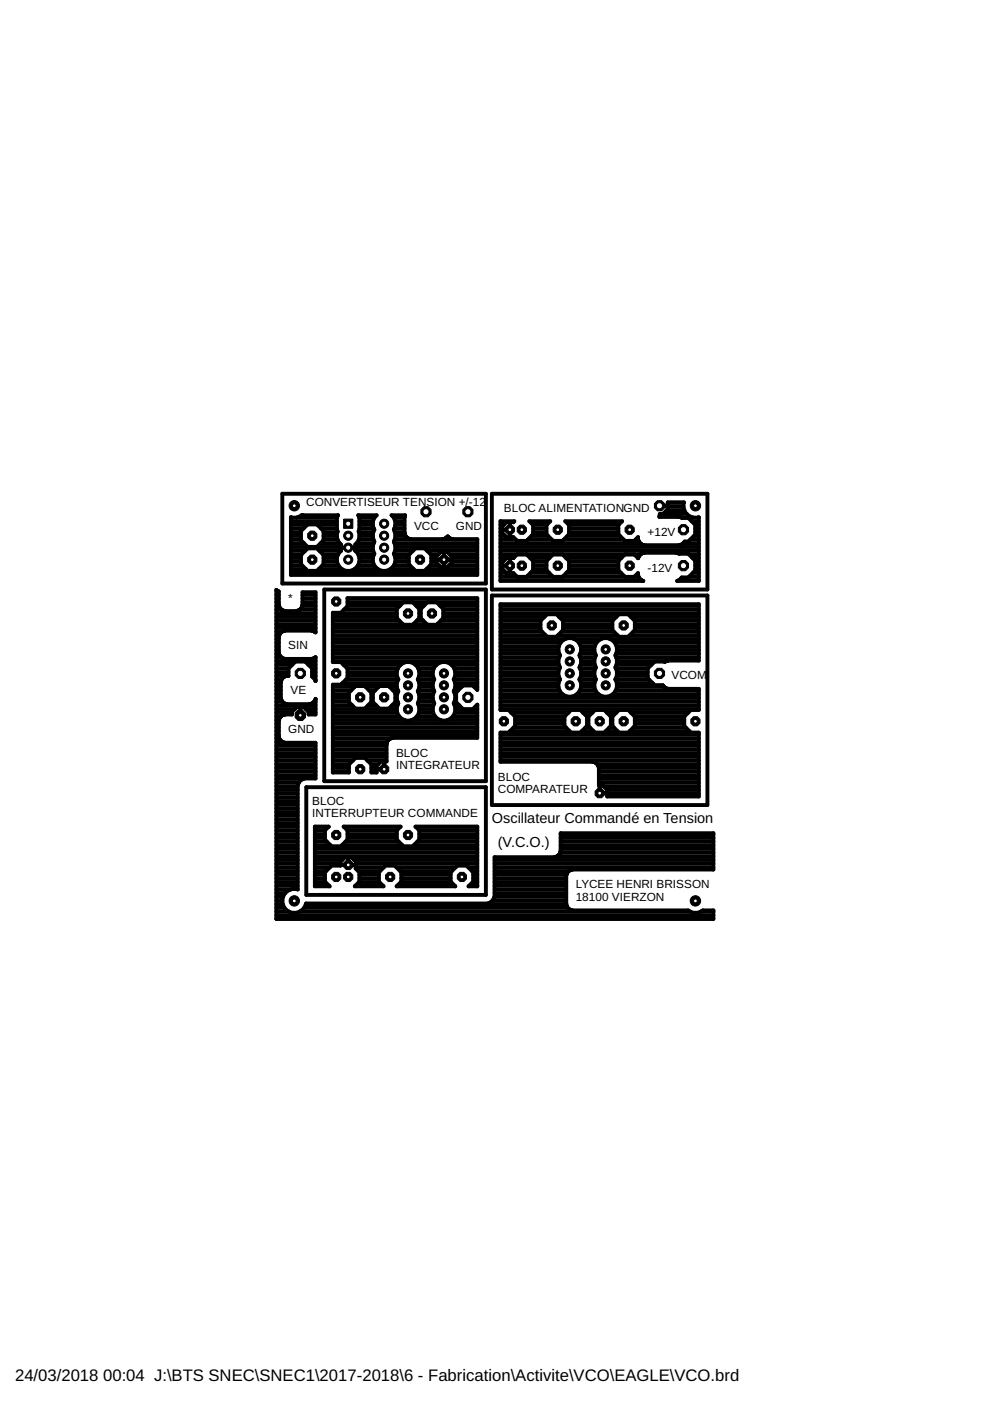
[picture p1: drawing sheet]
<svg xmlns="http://www.w3.org/2000/svg" width="210mm" height="297mm" viewBox="0 0 210 297" stroke-linecap="round" stroke-linejoin="round" font-family="sans-serif">
<g fill="none" stroke="#000" stroke-width=".83">
<path d="M59.9 104.7h43.1v19h-43.1zM61.7 116h10.5M61.7 110.5h9.7M61.7 117.5h2.2M61.7 118.3h2.1M61.7 119.9h2.4M61.7 119.1h2.1M61.7 116.8h3M61.7 115.2h2.8M61.7 114.4h2.1M61.7 113.6h2.1M61.7 112.8h2.1"/>
<path d="M61.7 112.1h2.6M61.7 111.3h3.4M61.7 109.7h.1M63 109.7h8.5M65.2 116l-1.4-1.4v-2l1.4-1.4h2l1.4 1.4v2l-1.4 1.4M67.3 111.3h4.1M67.7 116.8h4.6M68 115.2h4.1M68.1 112.1h3.3M68.4 119.9h3.4M68.5 117.5h3.2M68.6 118.3h2.8"/>
<path d="M68.6 119.1h2.8M68.6 114.4h3M68.6 113.6h2.8M68.6 112.8h2.9M71.4 119.1a2.43 2.43 0 0 0 2.4 2 2.43 2.43 0 0 0 2.4-2M71.6 109.3l-.2 .5v2.5l.2 .4a2.27 2.27 0 0 0 .7 2.8l-.1 .5 .1 .8M71.7 109.2h-7.7a2.29 2.29 0 0 1-2.3 .5v12.2h39.5v-7.6h-5.2l-.9-.4a.28 .28 0 0 0-.3-.1 .28 .28 0 0 0-.2 .3l-.8 .2h-6.7l-.5-.1-.6-.6M71.7 109.2l-.1 .1M72.2 116.1h3.2M72.3 116.8l-.5 .5-.4 .9v.9M73.8 116.1h.1M75.3 116.8l.1-.6-.1-.7a2.27 2.27 0 0 0 .7-2.8l.2-.4v-2.5l-.2-.6h3.9a2.33 2.33 0 0 0-.5 3.1l-.3 .8v.9l.3 .9-.3 .7v1l.3 .8-.3 .8v.9"/>
<path d="M75.3 116.8l.5 .5 .4 .9v.9M75.3 116.8h3.8M75.4 116h3.7M75.6 115.2h3.6M75.9 119.9h3.5M75.9 117.5h3.4M76.1 114.4h3.1M76.1 112.8h3.1M76.2 109.7h3.2M76.2 110.5h2.9M76.2 118.3h2.9M76.2 119.1h2.9"/>
<path d="M76.2 113.6h2.9M76.2 112.1h3.1M76.2 111.3h2.9M79.1 119.1a2.43 2.43 0 0 0 2.3 2 2.43 2.43 0 0 0 2.4-2M83.5 109.7h2.3M83.5 119.9h3.4M83.6 117.5h3.2M83.6 112.1h2.2M83.6 115.2h17.6M83.7 114.4h17.5M83.7 112.8h2.1M83.8 116.8h3.8"/>
<path d="M83.8 110.5h2M83.8 116h17.4M83.8 118.3h2.9M83.8 119.1h2.9M83.8 113.6h2.2M83.8 111.3h2M86 113.6l-.2-.7 .1-3.7h-2.9a2.33 2.33 0 0 1 .5 3.1l.3 .8v.9l-.3 .9 .3 .7v1l-.3 .8 .3 .8v.9M90.5 116.8h10.7M91.2 119.9h1.8M91.3 117.5h1.7M91.4 118.3h1.1M91.4 119.1h1.1"/>
<path d="M92.5 118.7h3.3M94.1 117v3.3M94.1 117.5h.1M94.1 118.3h.1M94.1 119.9h.1M94.1 119.1h.1M95.2 119.9h6M95.3 117.5h5.9M95.8 118.3h5.4M95.8 119.1h5.4M104.3 104.7h45.7v20.3h-45.7zM106.1 116h42.1"/>
<path d="M106.1 117.5h29.7M106.1 118.3h2.8M106.1 119.9h.4M106.1 119.1h.5M106.1 116.8h42.1M106.1 115.2h29.6M106.1 114.4h3.3M106.1 113.6h1M106.1 112.8h.4M106.1 112.1h.4M106.1 111.3h.7M106.5 112.3h1.6"/>
<path d="M106.5 119.9h1.6M108.1 110.7v3.2M108.1 118.3v3.2M108.1 119.9h.1M108.1 119.1h.1M108.1 113.6h.1M108.1 112.8h.1M108.1 112.1h.1M108.1 111.3h.1M109.6 117.5l-.8 .8M111.6 117.5l1.4 1.4v2l-1.4 1.4h-2l-.8-.8h-1.4l-.9-.9v-1.3l.9-1M111.9 114.4h5.1"/>
<path d="M112.4 118.3h4.1M112.7 113.6h3.5M113 111.3h2.9M113 119.9h2.9M113 119.1h2.9M113 112.8h2.9M113 112.1h2.9M117.3 117.5l-1.4 1.4v2l1.4 1.4h2l1.3-1.4v-2l-1.3-1.4M119.5 114.4h12.7M120 118.3h11.7M120.3 113.6h11.1M120.6 111.3h10.5"/>
<path d="M120.6 119.9h10.5M120.6 119.1h10.5M120.6 112.8h10.5M120.6 112.1h10.5M132.5 117.5l-1.4 1.4v2l1.4 1.4h2l.8-.8 .1 .9 .6 .6M134.8 114.4h.5M135.3 118.3h.1M135.8 117.5l.9-.3h6.6l.7 .2h1.9l1.5 1.5v2l-1.5 1.5h-1.4l-.5 .6M135.8 117.5l-.5 .9-.8-.9M139.9 107.2v.1M139.9 107.2h1.7M140.6 108.9h5"/>
<path d="M141.4 108.2h3.7M141.6 107.4h3.3M141.6 106.6h3.4M144.5 109.7h2.4M144.9 115.2h3.3M146 117.5h2.2M146.3 114.4h1.9M146.6 110.5h1.6M146.8 118.3h1.4M147.1 113.6h1.1M147.4 111.3l-1.5-1.5h-1.2l-.6-.2h-4.3l.1-.6h.6l1.1-1.1v-1.4h3.4a2.51 2.51 0 0 0 3.2 3.2v13.5h-4.6l.4-.2M147.4 111.3v2l-1.5 1.5h-.7l-.7 .6-.5 .2h-7.3l-.6-.2-.5-.3-.3-.6v-.6l-.8 .8h-2l-1.4-1.4v-2l.8-.8h-12.1l.8 .8v2l-1.3 1.4h-2l-1.4-1.4v-2l.8-.8h-4.5l.8 .8v2l-1.4 1.4h-2l-.8-.8h-1.4l-.9-.9v-1.4l.9-.9h1.4l.3-.2h-3v12.7h30.3"/>
<path d="M147.4 119.9h.8M147.4 119.1h.8M147.4 112.8h.8M147.4 112.1h.8M147.4 111.3h.8M148 109.7h.2M58.6 127.7h.5M58.6 139.4h1M58.6 138.6h.6M58.6 137.8h.5M58.6 137.1h.5M58.6 136.3h.5"/>
<path d="M58.6 135.5h.5M58.6 134.7h.6M58.6 133.9h1.2M58.6 133.1h8.3M58.6 132.4h8.3M58.6 131.6h8.3M58.6 130.8h8.3M58.6 130h8.3M58.6 129.2h1M58.6 128.5h.6M58.6 126.9h.5M58.6 126.1h.5"/>
<path d="M58.6 125.3h.4M59.2 134.7l.1-.2a1.43 1.43 0 0 1 1.1-.8h5.7l.8 .4v-8.5h-2.8v2.7l-.4 .9-.9 .4h-2.3a1.47 1.47 0 0 1-1.4-1.3v-2.9l-.5-.3v69.7h92.7v-1.8h-2.3a2.44 2.44 0 0 1-3.1 0h-24.6l-.6-.2-.3-.3M59.2 134.7l-.1 3.7a1.44 1.44 0 0 0 1.3 1.3h5.7l.7-.3M61.7 121.4h39.5M61.7 120.6h3.1M63.6 129.2h3.3M64.1 128.5h2.8M64.1 127.7h2.8M64.1 126.9h2.8M64.1 126.1h2.8M66.7 133.9h.2M66.8 139.4l.1 5"/>
<path d="M66.9 139.4h.1M67.6 120.6h4.9M68.7 125h34.3v40.6h-34.3zM70.6 139.4h30.6M70.6 138.6h30.6M70.6 137.8h30.6M70.6 137.1h30.6M70.6 136.3h30.6M70.6 135.5h30.6M70.6 134.7h30.6M70.6 133.9h30.6M70.6 133.1h30.6"/>
<path d="M70.6 132.4h14.8M70.6 131.6h14M70.6 130.8h13.5M70.6 130h13.5M73 129.2h11.1M73.7 127.7h27.5M73.7 128.5h11.1M73.7 126.9h27.5M75.2 120.6h4.9M82.8 120.6h4.9M85.5 127.7l-1.4 1.4v2l1.4 1.4h2l1.4-1.4v-2l-1.4-1.4M87.6 132.4h2.9"/>
<path d="M88.3 128.5h1.5M88.4 131.6h1.3M88.9 130.8h.3M88.9 130h.3M88.9 129.2h.3M90.4 120.6h10.8M90.6 127.7l-1.4 1.4v2l1.4 1.4h2l1.4-1.4v-2l-1.4-1.4M92.7 132.4h8.5M93.3 128.5h7.9M93.5 131.6h7.7M94 130.8h7.2M94 130h7.2"/>
<path d="M94 129.2h7.2M104.3 126.3h45.7v44.4h-45.7zM106.1 139.4h12.5M106.1 138.6h12.5M106.1 137.8h12.3M106.1 137.1h12.4M106.1 136.3h12.8M106.1 135.5h13.8M106.1 134.7h9.6M106.1 133.9h8.8M106.1 133.1h8.5M106.1 132.4h8.5"/>
<path d="M106.1 131.6h8.5M106.1 130.8h9.3M106.1 130h42.1M106.1 129.2h42.1M106.1 128.5h42.1M106.1 123h29.9M106.1 122.2h3.5M106.1 121.4h1.2M106.1 120.6h.4M108.1 121.4h.1M108.1 120.6h.1M111.7 122.2h5.5"/>
<path d="M112.5 121.4h3.9M113 120.6h2.9M118.3 134.7h12.6M118.6 130.8h12.1M119.1 133.9h11.1M119.3 131.6h10.6M119.3 122.2h13.1M119.4 133.1h10.4M119.4 132.4h10.4M120.1 121.4h11.5M120.6 120.6h10.5M121.7 135.5h5.8"/>
<path d="M122.7 136.3h3.8M123 138.6h3.2M123 139.4h3.2M123.1 137.1h3M123.2 137.8h2.8M129.3 135.5h18.9M130.4 136.3h17.8M130.6 138.6h17.6M130.6 139.4h17.6M130.7 137.1h17.5M130.8 137.8h17.4M133.5 134.7h14.7"/>
<path d="M133.8 130.8h14.4M134.3 133.9h13.9M134.6 131.6h13.6M134.6 122.2h.7M134.6 133.1h13.6M134.6 132.4h13.6M136 123l.4 .2M144 123h4.2M146.2 122.2h2M146.9 121.4h1.3M147.4 120.6h.8M58.6 150.3h3.9"/>
<path d="M58.6 159.7h8.3M58.6 158.9h8.3M58.6 158.1h8.3M58.6 157.4h1.3M58.6 156.6h.6M58.6 155.8h.5M58.6 155h.5M58.6 154.2h.5M58.6 153.4h.5M58.6 152.7h.5M58.6 151.9h.9M58.6 151.1h3.3"/>
<path d="M58.6 149.5h8.3M58.6 148.8h1.2M58.6 148h.9M58.6 147.2h.9M58.6 146.4h.9M58.6 145.6h.9M58.6 144.8h.9M58.6 144.1h1.1M58.6 142.5h2.6M58.6 141.7h2.6M58.6 140.9h3.4M58.6 140.2h8.3"/>
<path d="M59.5 148l.3 .8M60.8 143.3l-.7 .3-.5 .7-.1 3.7M61.2 141.7l1.4-1.4h2.1l1.5 1.4M61.2 141.7v1.6h-2.6M63.7 149.9v1.6M63.7 150.3h.1M63.7 151.1h.1M64.8 150.3h2.1M65.4 140.9h1.5M65.4 151.1h1.5M66.2 141.7v1.7l.4 .3 .3 .7M66.2 143.3h.7"/>
<path d="M66.2 142.5h.7M66.2 141.7h.7M66.6 148.8h.3M66.8 144.1h.1M66.9 148.2v3.3h-1.5v-.6l-1-1h-1.5l-1 1v.6h-1.5a1.44 1.44 0 0 0-1.3 1.3v3.5a1.42 1.42 0 0 0 1.3 1.2h6.5v7.6h-2.3l-.7 .2-.5 .6-.3 .6v22.1M66.9 148.2a1.43 1.43 0 0 1-1.2 1.1h-4.9l-.6-.2-.4-.3M70.6 150.3h13.5M70.6 159.7h11.4M70.6 158.9h11.4M70.6 158.1h11.4M70.6 157.4h11.5M70.6 156.6h12.2"/>
<path d="M70.6 155.8h30.6M70.6 155h30.6M70.6 154.2h30.6M70.6 153.4h30.6M70.6 152.7h15.2M70.6 151.9h14M70.6 151.1h13.6M70.6 149.5h4.1M70.6 148.8h3.4M70.6 148h3.4M70.6 147.2h3.4M70.6 146.4h3.8"/>
<path d="M70.6 145.6h4.6M70.6 140.2h30.6M72.6 144.8h11.5M72.8 140.9h12.2M73.4 144.1h11.1M73.6 141.7h10.8M73.7 143.3h10.5M73.7 142.5h10.4M77.5 145.6h2.8M78 149.5h1.8M78.3 146.4h1.2M78.7 148.8h.4"/>
<path d="M78.7 148h.4M78.7 147.2h.4M82.6 145.6h1.5M83.1 149.5h1.2M83.4 146.4h1M83.8 148.8h.5M83.8 148h.3M83.8 147.2h.4M84.1 144.8l.4-.8a2.43 2.43 0 0 1 2-3.7 2.43 2.43 0 0 1 2.1 3.7l.3 .8M84.1 144.8v1l.4 .8-.4 .8v.9l.4 .8a2.43 2.43 0 0 0 2 3.7 2.43 2.43 0 0 0 2.1-3.7l.3-.8v-.9l-.3-.8 .3-.8v-1M87.3 152.7h6.1M88.1 140.9h4.5"/>
<path d="M88.4 151.9h3.8M88.6 144.1h3.5M88.6 146.4h3.4M88.7 141.7h3.3M88.7 148.8h3.2M88.8 149.5h3.1M88.8 151.1h3M88.8 147.2h3M88.9 143.3h2.9M88.9 150.3h2.9M88.9 148h2.9M88.9 145.6h2.9"/>
<path d="M88.9 144.8h2.9M88.9 142.5h2.9M91.8 144.8l.3-.8a2.43 2.43 0 0 1 2-3.7 2.43 2.43 0 0 1 2.1 3.7l.3 .8M91.8 144.8v1l.3 .8-.3 .8v.9l.3 .8a2.43 2.43 0 0 0 2 3.7 2.43 2.43 0 0 0 2.1-3.7l.3-.8v-.9l-.3-.8 .3-.8v-1M94.9 152.7h6.3M95.7 140.9h5.5M96 151.9h5.2M96.2 144.1h5M96.3 146.4h.8M96.3 141.7h4.9M96.4 148.8h.3M96.4 149.5h1"/>
<path d="M96.4 151.1h4.8M96.5 147.2h.2M96.5 143.3h4.7M96.5 150.3h4.7M96.5 148h.2M96.5 145.6h1.4M96.5 144.8h4.7M96.5 142.5h4.7M98.2 150.3l-1.5-1.4v-2.1l1.5-1.4h2l1 .9v-19.5h-27.5v1.7l-1.4 1.4h-1.7v10.5h1.7l1.4 1.4v2l-1.4 1.4h-1.7v18.6h3.4v-1.7l1.4-1.4h1.9l1.4 1.4v1.7h1.2l-.1-1.4 1-.9h1.2v-3.7a1.45 1.45 0 0 1 1.2-1.4h18v-7l-1 .9M100.5 145.6h.7M101.1 149.5h.1M106.1 143.3h12.3"/>
<path d="M106.1 150.3h42.1M106.1 159.7h42.1M106.1 158.9h42.1M106.1 158.1h42.1M106.1 157.4h42.1M106.1 156.6h42.1M106.1 155.8h42.1M106.1 149.5h42.1M106.1 148.8h42.1M106.1 148h42.1M106.1 147.2h13.2M106.1 146.4h12.6"/>
<path d="M106.1 145.6h12.3M106.1 144.8h12.3M106.1 144.1h12.6M106.1 142.5h12.3M106.1 141.7h12.5M106.1 140.9h12.4M106.1 140.2h12.3M108.1 155h12.7M108.4 151.1h12.1M108.9 154.2h11.1M109.2 151.9h10.5M109.2 153.4h10.5"/>
<path d="M109.2 152.7h10.5M118.4 144.8l.3-.8-.3-.8v-.9l.3-.8-.3-.8v-.9l.3-.8a2.42 2.42 0 0 1 2.1-3.8 2.42 2.42 0 0 1 2.1 3.8l.3 .8v.9l-.3 .8 .3 .8v.9l-.3 .8 .3 .8M118.4 144.8a2.44 2.44 0 0 0 2.4 3 2.44 2.44 0 0 0 2.4-3M122.3 147.2h4.6M122.9 144.1h3.4M122.9 146.4h3.4M122.9 141.7h3.4M123.1 140.9h3M123.2 143.3h2.8M123.2 145.6h2.8M123.2 144.8h2.8M123.2 142.5h2.8"/>
<path d="M123.2 140.2h2.8M123.4 155h2.4M123.6 151.1h2M124.1 154.2h1M124.4 151.9h.4M124.5 153.4h.3M124.5 152.7h.3M126 144.8l.3-.8-.3-.8v-.9l.3-.8-.3-.8v-.9l.3-.8a2.43 2.43 0 0 1 2.1-3.7 2.43 2.43 0 0 1 2.1 3.7l.3 .8v.9l-.3 .8 .3 .8v.9l-.3 .8 .3 .8M126 144.8a2.43 2.43 0 0 0 2.4 2.9 2.43 2.43 0 0 0 2.4-2.9M128.4 155h2.5M128.7 151.1h2M129.2 154.2h.9"/>
<path d="M129.5 151.9h.4M129.5 153.4h.3M129.5 152.7h.3M129.9 147.2h18.3M130.5 144.1h7.1M130.5 146.4h17.7M130.6 141.7h6.7M130.7 140.9h7.4M130.8 143.3h6.5M130.8 145.6h10M130.8 144.8h7.6M130.8 142.5h6.5"/>
<path d="M130.8 140.2h10.4M133.5 155h12.7M133.8 151.1h12.1M134.3 154.2h11.1M134.6 151.9h10.5M134.6 153.4h10.5M134.6 152.7h10.5M137.3 141.7l1.5-1.4h2.1l.7-.2h6.6v-12h-42.1v22.4h1.7l1.4 1.4v2l-1.4 1.4h-1.7v6.2h19.6l.7 .3 .3 .3M137.3 141.7v2.1l1.5 1.5h1.7l.6 .6 .5 .1h6.6v4.5h-1.7l-1.4 1.4v2l1.4 1.4h1.7v13.6h-19.5l.1-1.4M58.6 180h4.5M58.6 179.2h4.5M58.6 178.4h4.5"/>
<path d="M58.6 177.7h4.5M58.6 176.9h4.5M58.6 176.1h4.5M58.6 175.3h4.5M58.6 174.5h4.5M58.6 173.7h4.5M58.6 173h4.5M58.6 172.2h4.5M58.6 171.4h4.5M58.6 170.6h4.5M58.6 169.8h4.5M58.6 169.1h4.5"/>
<path d="M58.6 168.3h4.5M58.6 167.5h4.5M58.6 166.7h4.5M58.6 165.9h4.8M58.6 165.1h5.8M58.6 164.4h8.3M58.6 163.6h8.3M58.6 162.8h8.3M58.6 162h8.3M58.6 161.2h8.3M58.6 160.5h8.3M64.9 166.9h38.1v22.8h-38.1z"/>
<path d="M66.8 180h34.4M66.8 179.2h3.3M66.8 178.4h2.5M66.8 177.7h2.1M66.8 176.9h2.1M66.8 176.1h2.1M66.8 175.3h2.9M68.9 176.1l.8-.8h-2.9v12.6h3.1l-1-1v-2l1.4-1.4h1.9v-.8l1-.9h1.3l.9 .9v1.4l.8 .8v2l-1 1h6.1l-1-1v-2l1.4-1.4h2l1.4 1.4v2l-1 1h12.4l-1-1v-2l1.5-1.4h1.9l1.4 1.4v2l-1 1h1.9v-12.6h-13.1l.8 .8M68.9 176.1v1.9l1.4 1.4h2l1.4-1.4v-1.9M70.6 163.6h3.4M70.6 162.8h3.4M70.6 162h3.4"/>
<path d="M70.6 161.2h4.2M70.6 160.5h11.4M72.5 179.2h12.8M72.9 175.3h12M73.3 178.4h11.2M73.7 176.1l-.8-.8h12l-.8 .8M73.7 177.7h10.4M73.7 176.9h10.4M73.7 176.1h10.4M77.9 161.2h4.1M78.7 162h1.5M78.7 163.6h1.1"/>
<path d="M78.7 162.8h1.1M81.4 161.5v1.6h-1.6M81.4 162.8h.1M81.4 162h.1M84.1 176.1v1.9l1.4 1.4h2l1.4-1.4v-1.9M87.7 179.2h13.5M88.1 175.3h13.1M88.5 178.4h12.7M88.9 177.7h12.3M88.9 176.9h12.3M88.9 176.1h12.3M106.1 161.2h42.1"/>
<path d="M106.1 160.5h42.1M118.9 180h32.4M118.9 179.2h32.4M118.9 178.4h32.4M118.9 177.7h32.4M118.9 176.9h32.4M126.7 162.1l.3 .7v3.7h.8l1 1M126.7 162h21.5M127 165.9h21.2M127 165.1h21.2M127 164.4h21.2M127 163.6h21.2"/>
<path d="M127 162.8h21.2M127.1 166.5v1.7h1.7M127.1 167.5h.1M127.1 166.7h.1M128 166.7h20.2M128.8 168.3h19.4M128.8 167.5h19.4M58.6 194h92.7M58.6 193.3h2.6M58.6 192.5h1.7M58.6 191.7h1.3M58.6 190.9h1.3"/>
<path d="M58.6 190.1h1.4M58.6 189.4h1.9M58.6 188.6h3.1M58.6 187.8h4.5M58.6 187h4.5M58.6 186.2h4.5M58.6 185.4h4.5M58.6 184.7h4.5M58.6 183.9h4.5M58.6 183.1h4.5M58.6 182.3h4.5M58.6 181.5h4.5"/>
<path d="M58.6 180.8h4.5M63.1 188.6h.1M63.6 193.3h82.7M64.5 192.5h55.9M64.8 191.7h55.3M66.8 187.8h3M66.8 187h2.2M66.8 186.2h2.1M66.8 185.4h2.1M66.8 184.7h2.4M66.8 183.9h3.2M66.8 183.1h5.4"/>
<path d="M66.8 182.3h5.8M66.8 181.5h34.4M66.8 180.8h34.4M72.2 183.4h3.2M73.8 181.8v1.6M73.8 183.1h.1M73.8 182.3h.1M75.1 182.3h26.1M75.3 187.8h5.9M75.4 183.9h6M75.4 183.1h25.8M75.9 184.7h4.7"/>
<path d="M76.1 187h4.3M76.2 186.2h4.1M76.2 185.4h4.1M84 183.9h12.6M84.2 187.8h12.2M84.8 184.7h11M85 187h10.7M85.1 186.2h10.4M85.1 185.4h10.4M99.3 183.9h1.9M99.5 187.8h1.7M100.1 184.7h1.1"/>
<path d="M100.2 187h1M100.3 186.2h.9M100.3 185.4h.9M104.4 190.9h15.7M104.8 190.1h15.3M104.9 189.4h15.2M104.9 188.6h15.2M104.9 187.8h15.2M104.9 187h15.2M104.9 186.2h15.2M104.9 185.4h15.2M104.9 184.7h15.7"/>
<path d="M104.9 183.9h46.4M104.9 183.1h46.4M104.9 182.3h46.4M118.2 181.5h33.1M118.2 181.5l-.6 .2h-12.7v8.4l-.3 .7-.5 .5-.7 .3h-38.5a2.56 2.56 0 0 1-3.1 1.9 2.56 2.56 0 0 1-1.9-3.1 2.56 2.56 0 0 1 3.2-1.8M118.8 180.8l-.6 .7M118.8 180.8l.1-4.1h32.4v7.7h-30l-.7 .3M118.8 180.8h32.5M120.6 184.7l-.4 .4-.1 .5v6.1l.3 .8M148.6 193.3h2.7"/>
<circle cx="66.2" cy="118.6" r="2.58"/>
<circle cx="89.1" cy="118.6" r="2.58"/>
<circle cx="94.1" cy="118.6" r="1.75"/>
<circle cx="117" cy="132.6" r="2.58"/>
<circle cx="132.2" cy="132.6" r="2.58"/>
<circle cx="76.4" cy="147.9" r="2.58"/>
<circle cx="81.4" cy="147.9" r="2.58"/>
<circle cx="122.1" cy="152.9" r="2.59"/>
<circle cx="127.1" cy="152.9" r="2.58"/>
<circle cx="132.2" cy="152.9" r="2.58"/>
</g>
<circle cx="86.5" cy="130.1" r="1.05" fill="#000" stroke="#000" stroke-width=".21"/>
<circle cx="86.5" cy="130.1" r=".4" fill="#fff" stroke="#000" stroke-width=".21"/>
<circle cx="91.6" cy="130.1" r="1.05" fill="#000" stroke="#000" stroke-width=".21"/>
<circle cx="91.6" cy="130.1" r=".4" fill="#fff" stroke="#000" stroke-width=".21"/>
<circle cx="120.8" cy="137.7" r=".97" fill="#000" stroke="#000" stroke-width=".21"/>
<circle cx="120.8" cy="137.7" r=".4" fill="#fff" stroke="#000" stroke-width=".21"/>
<circle cx="120.8" cy="140.2" r=".97" fill="#000" stroke="#000" stroke-width=".21"/>
<circle cx="120.8" cy="140.2" r=".4" fill="#fff" stroke="#000" stroke-width=".21"/>
<circle cx="128.4" cy="140.2" r=".97" fill="#000" stroke="#000" stroke-width=".21"/>
<circle cx="128.4" cy="140.2" r=".4" fill="#fff" stroke="#000" stroke-width=".21"/>
<circle cx="128.4" cy="137.7" r=".97" fill="#000" stroke="#000" stroke-width=".21"/>
<circle cx="128.4" cy="137.7" r=".4" fill="#fff" stroke="#000" stroke-width=".21"/>
<circle cx="120.8" cy="142.8" r=".97" fill="#000" stroke="#000" stroke-width=".21"/>
<circle cx="120.8" cy="142.8" r=".4" fill="#fff" stroke="#000" stroke-width=".21"/>
<circle cx="120.8" cy="145.3" r=".97" fill="#000" stroke="#000" stroke-width=".21"/>
<circle cx="120.8" cy="145.3" r=".4" fill="#fff" stroke="#000" stroke-width=".21"/>
<circle cx="128.4" cy="142.8" r=".97" fill="#000" stroke="#000" stroke-width=".21"/>
<circle cx="128.4" cy="142.8" r=".4" fill="#fff" stroke="#000" stroke-width=".21"/>
<circle cx="128.4" cy="145.3" r=".97" fill="#000" stroke="#000" stroke-width=".21"/>
<circle cx="128.4" cy="145.3" r=".4" fill="#fff" stroke="#000" stroke-width=".21"/>
<circle cx="139.8" cy="107.2" r="1.17" fill="#000" stroke="#000" stroke-width=".21"/>
<circle cx="139.8" cy="107.2" r=".66" fill="#fff" stroke="#000" stroke-width=".21"/>
<circle cx="63.7" cy="151.7" r="1.2" fill="#000" stroke="#000" stroke-width=".21"/>
<circle cx="63.7" cy="151.7" r=".38" fill="#fff" stroke="#000" stroke-width=".21"/>
<circle cx="86.5" cy="142.8" r=".97" fill="#000" stroke="#000" stroke-width=".21"/>
<circle cx="86.5" cy="142.8" r=".4" fill="#fff" stroke="#000" stroke-width=".21"/>
<circle cx="86.5" cy="145.3" r=".97" fill="#000" stroke="#000" stroke-width=".21"/>
<circle cx="86.5" cy="145.3" r=".4" fill="#fff" stroke="#000" stroke-width=".21"/>
<circle cx="94.1" cy="145.3" r=".97" fill="#000" stroke="#000" stroke-width=".21"/>
<circle cx="94.1" cy="145.3" r=".4" fill="#fff" stroke="#000" stroke-width=".21"/>
<circle cx="94.1" cy="142.8" r=".97" fill="#000" stroke="#000" stroke-width=".21"/>
<circle cx="94.1" cy="142.8" r=".4" fill="#fff" stroke="#000" stroke-width=".21"/>
<circle cx="86.5" cy="147.8" r=".97" fill="#000" stroke="#000" stroke-width=".21"/>
<circle cx="86.5" cy="147.8" r=".4" fill="#fff" stroke="#000" stroke-width=".21"/>
<circle cx="86.5" cy="150.4" r=".97" fill="#000" stroke="#000" stroke-width=".21"/>
<circle cx="86.5" cy="150.4" r=".4" fill="#fff" stroke="#000" stroke-width=".21"/>
<circle cx="94.1" cy="147.8" r=".97" fill="#000" stroke="#000" stroke-width=".21"/>
<circle cx="94.1" cy="147.8" r=".4" fill="#fff" stroke="#000" stroke-width=".21"/>
<circle cx="94.1" cy="150.4" r=".97" fill="#000" stroke="#000" stroke-width=".21"/>
<circle cx="94.1" cy="150.4" r=".4" fill="#fff" stroke="#000" stroke-width=".21"/>
<circle cx="71.3" cy="185.9" r="1.05" fill="#000" stroke="#000" stroke-width=".21"/>
<circle cx="71.3" cy="185.9" r=".4" fill="#fff" stroke="#000" stroke-width=".21"/>
<circle cx="73.8" cy="185.9" r="1.05" fill="#000" stroke="#000" stroke-width=".21"/>
<circle cx="73.8" cy="185.9" r=".4" fill="#fff" stroke="#000" stroke-width=".21"/>
<circle cx="73.8" cy="183.4" r="1.05" fill="#000" stroke="#000" stroke-width=".21"/>
<circle cx="73.8" cy="183.4" r=".4" fill="#fff" stroke="#000" stroke-width=".21"/>
<circle cx="117" cy="132.6" r="1.05" fill="#000" stroke="#000" stroke-width=".21"/>
<circle cx="117" cy="132.6" r=".4" fill="#fff" stroke="#000" stroke-width=".21"/>
<circle cx="132.2" cy="132.6" r="1.05" fill="#000" stroke="#000" stroke-width=".21"/>
<circle cx="132.2" cy="132.6" r=".4" fill="#fff" stroke="#000" stroke-width=".21"/>
<circle cx="71.3" cy="142.8" r="1.05" fill="#000" stroke="#000" stroke-width=".21"/>
<circle cx="71.3" cy="142.8" r=".4" fill="#fff" stroke="#000" stroke-width=".21"/>
<circle cx="71.3" cy="127.5" r="1.05" fill="#000" stroke="#000" stroke-width=".21"/>
<circle cx="71.3" cy="127.5" r=".4" fill="#fff" stroke="#000" stroke-width=".21"/>
<circle cx="76.4" cy="163.1" r="1.05" fill="#000" stroke="#000" stroke-width=".21"/>
<circle cx="76.4" cy="163.1" r=".4" fill="#fff" stroke="#000" stroke-width=".21"/>
<circle cx="76.4" cy="147.8" r="1.05" fill="#000" stroke="#000" stroke-width=".21"/>
<circle cx="76.4" cy="147.8" r=".4" fill="#fff" stroke="#000" stroke-width=".21"/>
<circle cx="82.7" cy="185.9" r="1.05" fill="#000" stroke="#000" stroke-width=".21"/>
<circle cx="82.7" cy="185.9" r=".4" fill="#fff" stroke="#000" stroke-width=".21"/>
<circle cx="97.9" cy="185.9" r="1.05" fill="#000" stroke="#000" stroke-width=".21"/>
<circle cx="97.9" cy="185.9" r=".4" fill="#fff" stroke="#000" stroke-width=".21"/>
<circle cx="122.1" cy="152.9" r="1.05" fill="#000" stroke="#000" stroke-width=".21"/>
<circle cx="122.1" cy="152.9" r=".4" fill="#fff" stroke="#000" stroke-width=".21"/>
<circle cx="106.8" cy="152.9" r="1.05" fill="#000" stroke="#000" stroke-width=".21"/>
<circle cx="106.8" cy="152.9" r=".4" fill="#fff" stroke="#000" stroke-width=".21"/>
<circle cx="147.4" cy="152.9" r="1.05" fill="#000" stroke="#000" stroke-width=".21"/>
<circle cx="147.4" cy="152.9" r=".4" fill="#fff" stroke="#000" stroke-width=".21"/>
<circle cx="132.2" cy="152.9" r="1.05" fill="#000" stroke="#000" stroke-width=".21"/>
<circle cx="132.2" cy="152.9" r=".4" fill="#fff" stroke="#000" stroke-width=".21"/>
<circle cx="127.1" cy="152.9" r="1.05" fill="#000" stroke="#000" stroke-width=".21"/>
<circle cx="127.1" cy="152.9" r=".4" fill="#fff" stroke="#000" stroke-width=".21"/>
<circle cx="127.1" cy="168.2" r="1.05" fill="#000" stroke="#000" stroke-width=".21"/>
<circle cx="127.1" cy="168.2" r=".4" fill="#fff" stroke="#000" stroke-width=".21"/>
<circle cx="71.3" cy="177" r="1.05" fill="#000" stroke="#000" stroke-width=".21"/>
<circle cx="71.3" cy="177" r=".4" fill="#fff" stroke="#000" stroke-width=".21"/>
<circle cx="86.5" cy="177" r="1.05" fill="#000" stroke="#000" stroke-width=".21"/>
<circle cx="86.5" cy="177" r=".4" fill="#fff" stroke="#000" stroke-width=".21"/>
<circle cx="81.4" cy="147.8" r="1.05" fill="#000" stroke="#000" stroke-width=".21"/>
<circle cx="81.4" cy="147.8" r=".4" fill="#fff" stroke="#000" stroke-width=".21"/>
<circle cx="81.4" cy="163.1" r="1.05" fill="#000" stroke="#000" stroke-width=".21"/>
<circle cx="81.4" cy="163.1" r=".4" fill="#fff" stroke="#000" stroke-width=".21"/>
<circle cx="144.9" cy="119.9" r="1.17" fill="#000" stroke="#000" stroke-width=".21"/>
<circle cx="144.9" cy="119.9" r=".66" fill="#fff" stroke="#000" stroke-width=".21"/>
<circle cx="144.9" cy="112.3" r="1.17" fill="#000" stroke="#000" stroke-width=".21"/>
<circle cx="144.9" cy="112.3" r=".66" fill="#fff" stroke="#000" stroke-width=".21"/>
<circle cx="139.8" cy="142.8" r="1.17" fill="#000" stroke="#000" stroke-width=".21"/>
<circle cx="139.8" cy="142.8" r=".66" fill="#fff" stroke="#000" stroke-width=".21"/>
<circle cx="63.7" cy="142.8" r="1.17" fill="#000" stroke="#000" stroke-width=".21"/>
<circle cx="63.7" cy="142.8" r=".66" fill="#fff" stroke="#000" stroke-width=".21"/>
<circle cx="99.2" cy="147.8" r="1.17" fill="#000" stroke="#000" stroke-width=".21"/>
<circle cx="99.2" cy="147.8" r=".66" fill="#fff" stroke="#000" stroke-width=".21"/>
<circle cx="110.6" cy="112.3" r="1.05" fill="#000" stroke="#000" stroke-width=".21"/>
<circle cx="110.6" cy="112.3" r=".4" fill="#fff" stroke="#000" stroke-width=".21"/>
<circle cx="108.1" cy="112.3" r="1.05" fill="#000" stroke="#000" stroke-width=".21"/>
<circle cx="108.1" cy="112.3" r=".4" fill="#fff" stroke="#000" stroke-width=".21"/>
<circle cx="133.5" cy="112.3" r="1.05" fill="#000" stroke="#000" stroke-width=".21"/>
<circle cx="133.5" cy="112.3" r=".4" fill="#fff" stroke="#000" stroke-width=".21"/>
<circle cx="118.3" cy="112.3" r="1.05" fill="#000" stroke="#000" stroke-width=".21"/>
<circle cx="118.3" cy="112.3" r=".4" fill="#fff" stroke="#000" stroke-width=".21"/>
<circle cx="108.1" cy="119.9" r="1.05" fill="#000" stroke="#000" stroke-width=".21"/>
<circle cx="108.1" cy="119.9" r=".4" fill="#fff" stroke="#000" stroke-width=".21"/>
<circle cx="110.6" cy="119.9" r="1.05" fill="#000" stroke="#000" stroke-width=".21"/>
<circle cx="110.6" cy="119.9" r=".4" fill="#fff" stroke="#000" stroke-width=".21"/>
<circle cx="133.5" cy="119.9" r="1.05" fill="#000" stroke="#000" stroke-width=".21"/>
<circle cx="133.5" cy="119.9" r=".4" fill="#fff" stroke="#000" stroke-width=".21"/>
<circle cx="118.3" cy="119.9" r="1.05" fill="#000" stroke="#000" stroke-width=".21"/>
<circle cx="118.3" cy="119.9" r=".4" fill="#fff" stroke="#000" stroke-width=".21"/>
<circle cx="90.3" cy="108.5" r="1.17" fill="#000" stroke="#000" stroke-width=".21"/>
<circle cx="90.3" cy="108.5" r=".66" fill="#fff" stroke="#000" stroke-width=".21"/>
<circle cx="66.2" cy="118.7" r="1.05" fill="#000" stroke="#000" stroke-width=".21"/>
<circle cx="66.2" cy="118.7" r=".4" fill="#fff" stroke="#000" stroke-width=".21"/>
<circle cx="66.2" cy="113.6" r="1.05" fill="#000" stroke="#000" stroke-width=".21"/>
<circle cx="66.2" cy="113.6" r=".4" fill="#fff" stroke="#000" stroke-width=".21"/>
<circle cx="89" cy="118.7" r="1.05" fill="#000" stroke="#000" stroke-width=".21"/>
<circle cx="89" cy="118.7" r=".4" fill="#fff" stroke="#000" stroke-width=".21"/>
<circle cx="94.1" cy="118.7" r="1.05" fill="#000" stroke="#000" stroke-width=".21"/>
<circle cx="94.1" cy="118.7" r=".4" fill="#fff" stroke="#000" stroke-width=".21"/>
<circle cx="99.2" cy="108.5" r="1.17" fill="#000" stroke="#000" stroke-width=".21"/>
<circle cx="99.2" cy="108.5" r=".66" fill="#fff" stroke="#000" stroke-width=".21"/>
<path d="M72.9 110.1h1.9v1.9h-1.9z" fill="#000" stroke="#000" stroke-width=".21"/>
<circle cx="73.8" cy="111" r=".55" fill="#fff" stroke="#000" stroke-width=".21"/>
<circle cx="73.8" cy="113.6" r=".97" fill="#000" stroke="#000" stroke-width=".21"/>
<circle cx="73.8" cy="113.6" r=".55" fill="#fff" stroke="#000" stroke-width=".21"/>
<circle cx="73.8" cy="116.1" r=".97" fill="#000" stroke="#000" stroke-width=".21"/>
<circle cx="73.8" cy="116.1" r=".55" fill="#fff" stroke="#000" stroke-width=".21"/>
<circle cx="73.8" cy="118.7" r=".97" fill="#000" stroke="#000" stroke-width=".21"/>
<circle cx="73.8" cy="118.7" r=".55" fill="#fff" stroke="#000" stroke-width=".21"/>
<circle cx="81.4" cy="118.7" r=".97" fill="#000" stroke="#000" stroke-width=".21"/>
<circle cx="81.4" cy="118.7" r=".55" fill="#fff" stroke="#000" stroke-width=".21"/>
<circle cx="81.4" cy="116.1" r=".97" fill="#000" stroke="#000" stroke-width=".21"/>
<circle cx="81.4" cy="116.1" r=".55" fill="#fff" stroke="#000" stroke-width=".21"/>
<circle cx="81.4" cy="113.6" r=".97" fill="#000" stroke="#000" stroke-width=".21"/>
<circle cx="81.4" cy="113.6" r=".55" fill="#fff" stroke="#000" stroke-width=".21"/>
<circle cx="81.4" cy="111" r=".97" fill="#000" stroke="#000" stroke-width=".21"/>
<circle cx="81.4" cy="111" r=".55" fill="#fff" stroke="#000" stroke-width=".21"/>
<circle cx="62.4" cy="107.2" r="1.1" fill="#000" stroke="#000" stroke-width=".21"/>
<circle cx="62.4" cy="107.2" r=".4" fill="#fff" stroke="#000" stroke-width=".21"/>
<circle cx="147.4" cy="107.2" r="1.1" fill="#000" stroke="#000" stroke-width=".21"/>
<circle cx="147.4" cy="107.2" r=".4" fill="#fff" stroke="#000" stroke-width=".21"/>
<circle cx="62.4" cy="191" r="1.1" fill="#000" stroke="#000" stroke-width=".21"/>
<circle cx="62.4" cy="191" r=".4" fill="#fff" stroke="#000" stroke-width=".21"/>
<circle cx="147.4" cy="191" r="1.1" fill="#000" stroke="#000" stroke-width=".21"/>
<circle cx="147.4" cy="191" r=".4" fill="#fff" stroke="#000" stroke-width=".21"/>
<g font-size="3.5">
<text x="3.2" y="292.8">24/03/2018</text>
<text x="21.9" y="292.8">00:04 J:\BTS SNEC\SNEC1\2017-2018\6 - Fabrication\Activite\VCO\EAGLE\VCO.brd</text>
</g>
<g font-size="3.1">
<text x="104.3" y="174.5">Oscillateur Commandé en Tension</text>
<text x="105.6" y="179.6">(V.C.O.)</text>
</g>
<g font-size="2.5">
<text x="64.9" y="107.2">CONVERTISEUR TENSION +/-12</text>
<text x="87.8" y="112.3">VCC</text>
<text x="96.7" y="112.3">GND</text>
<text x="106.8" y="108.5">BLOC ALIMENTATIONGND</text>
<text x="137.3" y="113.6">+12V</text>
<text x="137.3" y="121.2">-12V</text>
<text x="61.1" y="127.5">*</text>
<text x="61.1" y="137.7">SIN</text>
<text x="61.6" y="147.1">VE</text>
<text x="142.4" y="144">VCOM</text>
<text x="61.1" y="155.5">GND</text>
<text x="84" y="160.4">BLOC</text>
<text x="84" y="163.1">INTEGRATEUR</text>
<text x="105.6" y="165.5">BLOC</text>
<text x="66.2" y="170.6">BLOC</text>
<text x="66.2" y="173.2">INTERRUPTEUR COMMANDE</text>
<text x="105.6" y="168.2">COMPARATEUR</text>
<text x="122.1" y="188.3">LYCEE HENRI BRISSON</text>
<text x="122.1" y="191">18100 VIERZON</text>
</g>
</svg>
